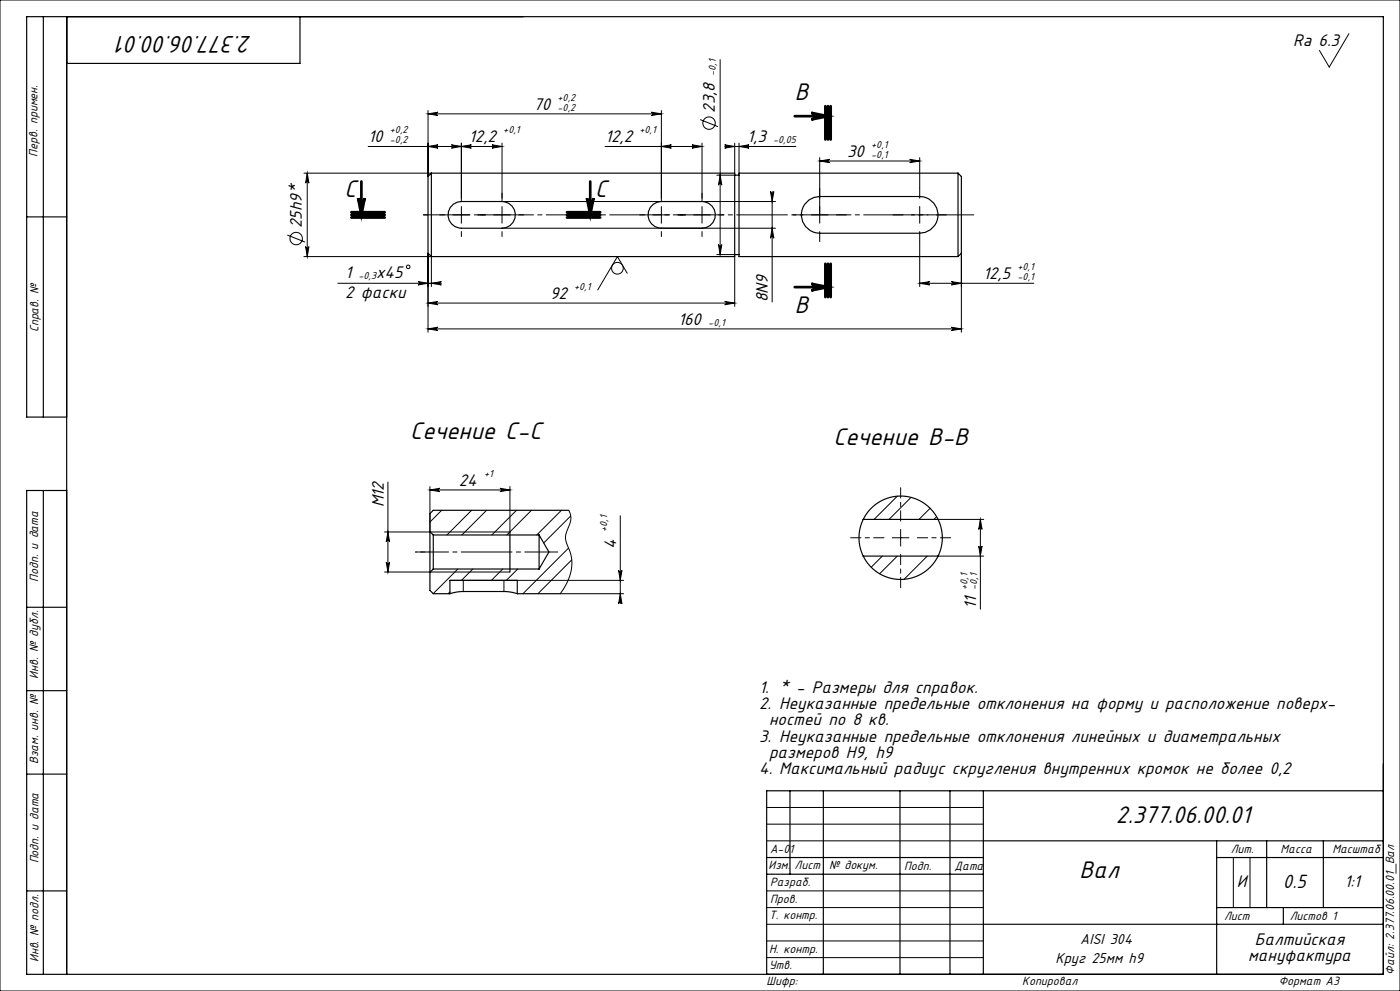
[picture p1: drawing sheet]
<svg xmlns="http://www.w3.org/2000/svg" width="420mm" height="297mm" viewBox="0 0 420 297" stroke-linecap="round" stroke-linejoin="round" font-family="sans-serif">
<g fill="none" stroke="#000" stroke-width=".3">
<path d="M0 0h420v297h-420zM216 17.9v58.4M404.7 10.1l-5.9 10-3-5M128.4 34.1l3-.5a.5 .5 0 0 0-.5 .5 .5 .5 0 0 0 .5 .5zM128.4 33.1v19.8M128.4 34.1h70M195.4 33.6l3 .5-3 .5a.5 .5 0 0 0 .5-.5 .5 .5 0 0 0-.5-.5zM198.4 33.1v27.3M210.1 35.8l5.3 2.2M91.2 51.9h38.2M92.2 51.9l.5 3a.5 .5 0 0 0-.5-.5 .5 .5 0 0 0-.5 .5zM92.2 51.9v25"/>
<path d="M110.4 43.9h40.2M128.4 43.9l3-.5a.5 .5 0 0 0-.5 .5 .5 .5 0 0 0 .5 .5zM135.4 43.4l3 .5-3 .5a.5 .5 0 0 0 .5-.5 .5 .5 0 0 0-.5-.5zM138.4 43.9l3-.5a.5 .5 0 0 0-.5 .5 .5 .5 0 0 0 .5 .5zM138.4 42.9v17.5M147.6 43.4l3 .5-3 .5a.5 .5 0 0 0 .5-.5 .5 .5 0 0 0-.5-.5zM150.6 42.9v17.5h82M181.5 43.9h29.1M198.4 43.9l3-.5a.5 .5 0 0 0-.5 .5 .5 .5 0 0 0 .5 .5zM207.6 43.4l3 .5-3 .5a.5 .5 0 0 0 .5-.5 .5 .5 0 0 0-.5-.5zM210.6 42.9v17.5M215 52.5h5.4"/>
<path d="M216 52.5l.5 3a.5 .5 0 0 0-.5-.5 .5 .5 0 0 0-.5 .5zM217.4 43.4l3 .5-3 .5a.5 .5 0 0 0 .5-.5 .5 .5 0 0 0-.5-.5zM217.4 43.9h21.4M220.4 42.9v9M221.7 42.9v9M221.7 43.9l3-.5a.5 .5 0 0 0-.5 .5 .5 .5 0 0 0 .5 .5zM231.1 57.4a.5 .5 0 0 0 .5 .5 .5 .5 0 0 0 .5-.5l-.5 3zM231.6 57.4v33.1M245.9 48.3l3-.5a.5 .5 0 0 0-.5 .5 .5 .5 0 0 0 .5 .5zM245.9 47.3v17.1M245.9 48.3h30M272.9 47.8l3 .5-3 .5a.5 .5 0 0 0 .5-.5 .5 .5 0 0 0-.5-.5z"/>
<path d="M275.9 47.3v9.1M86.2 70.4l5.3 2.2M91.2 76.9h38.2v9M91.7 73.9a.5 .5 0 0 0 .5 .5 .5 .5 0 0 0 .5-.5l-.5 3zM128.4 75.9v23.7M135.9 64.4h5M138.4 61.9v5M150.6 68.4h82M195.9 64.4h5M198.4 61.9v5M215 76.3h5.4M215.5 73.3a.5 .5 0 0 0 .5 .5 .5 .5 0 0 0 .5-.5l-.5 3z"/>
<path d="M220.4 76.9v14.9M231.6 68.4l.5 3a.5 .5 0 0 0-.5-.5 .5 .5 0 0 0-.5 .5zM273.4 64.4h5M275.9 72.4v13.5M275.9 61.9v5M288.4 75.9v23.7M101.3 84.9h31.1M125.4 84.4l3 .5-3 .5a.5 .5 0 0 0 .5-.5 .5 .5 0 0 0-.5-.5zM128.4 98.6h160M128.4 98.6l3-.5a.5 .5 0 0 0-.5 .5 .5 .5 0 0 0 .5 .5zM128.4 90.8l3-.5a.5 .5 0 0 0-.5 .5 .5 .5 0 0 0 .5 .5zM128.4 90.8h92"/>
<path d="M129.4 84.9l3-.5a.5 .5 0 0 0-.5 .5 .5 .5 0 0 0 .5 .5zM188.2 81.9l-3-5-5.9 10M217.4 90.3l3 .5-3 .5a.5 .5 0 0 0 .5-.5 .5 .5 0 0 0-.5-.5zM275.9 84.9h34.2M275.9 84.9l3-.5a.5 .5 0 0 0-.5 .5 .5 .5 0 0 0 .5 .5zM285.4 98.1l3 .5-3 .5a.5 .5 0 0 0 .5-.5 .5 .5 0 0 0-.5-.5zM285.4 84.4l3 .5-3 .5a.5 .5 0 0 0 .5-.5 .5 .5 0 0 0-.5-.5zM116.4 159.4l.5 3a.5 .5 0 0 0-.5-.4 .5 .5 0 0 0-.5 .4zM116.4 144.5v26.9M129 146.8l3-.5a.5 .5 0 0 0-.5 .5 .5 .5 0 0 0 .5 .5zM129 145.8v13.6h-13.6M129 146.8h24"/>
<path d="M132.5 152.9l-3.5 3.6M141.5 152.9l-7.4 7.4M146 152.9l-7.4 7.4M150 146.3l3 .5-3 .5a.5 .5 0 0 0 .5-.5 .5 .5 0 0 0-.5-.5zM153 145.8v13.6h-23.9M155 152.9l-7.4 7.4M159.4 152.9l-7.4 7.4M168.4 152.9l-7.4 7.4M170.6 152.9l.6 1.5v1.3l-1.4 4.1-.1 1.5 1.6 5.3 .2 3.3-.4 1.9-.7 2.1-2.3 4h19M171.2 154.6l-8.1 8.1M186.1 154.6v26.3M269.2 148.7l-7 7"/>
<path d="M270.2 158.7v5M273.3 149.1l-6.6 6.6M279 152.3l-3.3 3.4M281 154.9l-.8 .8M281.4 155.7h13.7M294.1 155.7v26.9M294.1 155.7l.5 3a.5 .5 0 0 0-.5-.5 .5 .5 0 0 0-.5 .5zM115.4 171.4h13.6M115.9 168.4a.5 .5 0 0 0 .5 .5 .5 .5 0 0 0 .5-.5l-.5 3zM129.1 171.4h23.9M135 173.9h52.1M135 177.4l-.6 .5"/>
<path d="M137.4 170.5l-7.4 7.4M139 173.9v3.4M141.8 170.5l-3.4 3.4M150.8 170.5l-3.4 3.4M151.2 173.9v3.4M155.3 170.5l-3.4 3.4M170.6 164.3l-13.7 13.6M171.5 167.8l-10.1 10.1M185.6 170.9a.5 .5 0 0 0 .5 .5 .5 .5 0 0 0 .5-.5l-.5 3zM186.1 177.9l.5 3a.5 .5 0 0 0-.5-.4 .5 .5 0 0 0-.5 .4zM264.7 166.7l-3.3 3.3M267.7 161.2h5"/>
<path d="M269.2 166.7l-5.3 5.3M278.2 166.7l-7 6.9M281.4 166.7h13.7M293.6 163.7a.5 .5 0 0 0 .5 .4 .5 .5 0 0 0 .5-.4l-.5 3zM230 242h65M230 247h65M230 252h65M370 257v15M375 257v15M230 277h65M230 272h65M230 267h65"/>
<path d="M230 287h65M230 282h65"/>
<circle cx="212.7" cy="36.9" r="1.86"/>
<circle cx="88.9" cy="71.5" r="1.86"/>
<circle cx="122.5" cy="80" r=".53"/>
<circle cx="185.2" cy="80.4" r="1.75"/>
</g>
<g fill="none" stroke="#000" stroke-width=".35">
<path d="M13 5v120M20 5v287M90 5v14h-70M129.4 51.9l-1 1v23l1 1M129.4 51.9v25M129.4 51.9h91v25h-91M220.4 52.5h1.3M242.7 60l1.5-.8 1.7-.3h30a5.5 5.5 0 0 1 5.5 5.5 5.5 5.5 0 0 1-5.5 5.5h-30a5.5 5.5 0 0 1-5.2-3.8 5.5 5.5 0 0 1 2-6.1zM287.4 51.9v25M287.4 51.9h-65.7v25h65.7M287.4 51.9l1 1v23l-1 1M8 65h12"/>
<path d="M136 61.2l1.1-.6 1.3-.2h12.2a4 4 0 0 1 4 4 4 4 0 0 1-4 4h-12.2a4 4 0 0 1-3.8-2.7 4 4 0 0 1 1.4-4.5zM196 61.2l1.1-.6 1.3-.2h12.2a4 4 0 0 1 4 4 4 4 0 0 1-4 4h-12.2a4 4 0 0 1-3.8-2.7 4 4 0 0 1 1.4-4.5zM220.4 76.3h1.3M20 125h-12v-120h407v287h-407v-145h12M13 147v145M129 159.3v12.2M129 159.3l1 1M153 159.4v12M170.6 152.9h-40.6l-1 1v5.4M259 155.7a12.5 12.5 0 0 1 11.2-7 12.5 12.5 0 0 1 11.2 7M259 155.7a12.5 12.5 0 0 0 0 11M259 155.7h22.4"/>
<path d="M281.4 155.7a12.5 12.5 0 0 1 0 11M129 171.5v5.4l1 1h5M130 160.3v10.2M130 170.5l-1 1M130 170.5h31.7M130 160.3h31.7M135 177.9l2.1-.5 1.9-.1h12.8l3.4 .6M135 177.9v-4h20.2v4M155.2 177.9h12.9M161.7 160.3v10.2M161.7 160.3l3 5.1-3 5.1M259 166.7a12.5 12.5 0 0 0 11.2 7 12.5 12.5 0 0 0 11.2-7"/>
<path d="M259 166.7h22.4M8 182h12M8 207h12M8 232h12M237 237v25M247 237v55M270 237v55M285 237v55M295 237v55M415 237h-185v55M230 257h65M295 252h120"/>
<path d="M365 252v40M365 257h50M380 252v20M397 252v20M8 267h12M230 262h65M295 277h120M365 272h50M385 272v5"/>
</g>
<path d="M243.4 33.8l5 1-5 1a1 1 0 0 0 1-1 1 1 0 0 0-1-1zM107.4 59.4a1 1 0 0 0 1 .9 1 1 0 0 0 1-.9l-1 5zM176.1 59.4a1 1 0 0 0 1 .9 1 1 0 0 0 1-.9l-1 5zM243.4 85l5 1-5 1a1 1 0 0 0 1-1 1 1 0 0 0-1-1z" fill="none" stroke="#000" stroke-width=".8" stroke-linecap="butt"/>
<path d="M270.2 156.2v-10M265.2 161.2h-10M270.2 166.2v10M275.2 161.2h10" fill="none" stroke="#000" stroke-width=".3" stroke-dasharray="15.2 1.3 1.3 1.3" stroke-dashoffset="12.1"/>
<g fill="none" stroke="#000" stroke-width=".3" stroke-dasharray="15.2 1.3 1.3 1.3">
<path d="M138.4 59.4v-1.5M150.6 59.4v-1.5M198.4 59.4v-1.5M210.6 59.4v-1.5M245.9 59.4v-3M275.9 59.4v-3M128.4 64.4h-1.4M133.4 64.4h-1.5M138.4 69.4v1.5M143.4 64.4h1.5M143.4 64.4h2.2M145.6 64.4h-1.5"/>
<path d="M150.6 64.4v-2.5M150.6 64.4h-2.5M150.6 64.4v2.5M150.6 64.4h2.5M150.6 69.4v1.5M155.6 64.4h1.5M193.4 64.4h-1.5M198.4 69.4v1.5M203.4 64.4h1.5M203.4 64.4h2.2M205.6 64.4h-1.5M210.6 64.4v-2.5"/>
<path d="M210.6 64.4h-2.5M210.6 64.4v2.5M210.6 64.4h2.5M210.6 69.4v1.5M215.6 64.4h1.5M240.9 64.4h-3M245.9 64.4h-2.5M245.9 64.4v2.5M245.9 64.4h2.5M245.9 64.4v-2.5M245.9 69.4v3M250.9 64.4h3"/>
<path d="M270.9 64.4h-3M275.9 69.4v3M280.9 64.4h3"/>
</g>
<g fill="none" stroke="#000" stroke-width=".8">
<path d="M238.4 34.8h10M247.6 31.8v10M248.4 31.8v10M249.2 31.8v10M108.4 54.4v10M177.1 54.4v10M105.4 64.4h10M105.4 63.6h10M105.4 65.2h10M170.1 64.4h10M170.1 63.6h10M170.1 65.2h10"/>
<path d="M247.6 79v10M248.4 79v10M249.2 79v10zM238.4 86h10"/>
</g>
<path d="M127 64.4h165.1" fill="none" stroke="#000" stroke-width=".3" stroke-dasharray="15.2 1.3 1.3 1.3" stroke-dashoffset="1.3"/>
<path d="M129 165.4h-4.3" fill="none" stroke="#000" stroke-width=".3" stroke-dasharray="15.2 1.3 1.3 1.3" stroke-dashoffset="15"/>
<path d="M124.7 165.4h42.6" fill="none" stroke="#000" stroke-width=".3" stroke-dasharray="15.2 1.3 1.3 1.3" stroke-dashoffset="5.3"/>
<g fill="#000">
<path d="M243.4 33.8l5 1-5 1a1 1 0 0 0 1-1 1 1 0 0 0-1-1zM243.4 85l5 1-5 1a1 1 0 0 0 1-1 1 1 0 0 0-1-1z"/>
<path d="M176.1 59.4a1 1 0 0 0 1 .9 1 1 0 0 0 1-.9l-1 5zM107.4 59.4a1 1 0 0 0 1 .9 1 1 0 0 0 1-.9l-1 5z"/>
<path d="M231.1 57.4a.5 .5 0 0 0 .5 .5 .5 .5 0 0 0 .5-.5l-.5 3zM231.6 68.4l.5 3a.5 .5 0 0 0-.5-.5 .5 .5 0 0 0-.5 .5zM116.4 159.4l.5 3a.5 .5 0 0 0-.5-.4 .5 .5 0 0 0-.5 .4zM115.9 168.4a.5 .5 0 0 0 .5 .5 .5 .5 0 0 0 .5-.5l-.5 3z"/>
<path d="M91.7 73.9a.5 .5 0 0 0 .5 .5 .5 .5 0 0 0 .5-.5l-.5 3zM92.2 51.9l.5 3a.5 .5 0 0 0-.5-.5 .5 .5 0 0 0-.5 .5zM215.5 73.3a.5 .5 0 0 0 .5 .5 .5 .5 0 0 0 .5-.5l-.5 3zM216 52.5l.5 3a.5 .5 0 0 0-.5-.5 .5 .5 0 0 0-.5 .5z"/>
<path d="M125.4 84.4l3 .5-3 .5a.5 .5 0 0 0 .5-.5 .5 .5 0 0 0-.5-.5zM129.4 84.9l3-.5a.5 .5 0 0 0-.5 .5 .5 .5 0 0 0 .5 .5zM128.4 98.6l3-.5a.5 .5 0 0 0-.5 .5 .5 .5 0 0 0 .5 .5zM285.4 98.1l3 .5-3 .5a.5 .5 0 0 0 .5-.5 .5 .5 0 0 0-.5-.5zM217.4 43.4l3 .5-3 .5a.5 .5 0 0 0 .5-.5 .5 .5 0 0 0-.5-.5zM221.7 43.9l3-.5a.5 .5 0 0 0-.5 .5 .5 .5 0 0 0 .5 .5zM245.9 48.3l3-.5a.5 .5 0 0 0-.5 .5 .5 .5 0 0 0 .5 .5zM272.9 47.8l3 .5-3 .5a.5 .5 0 0 0 .5-.5 .5 .5 0 0 0-.5-.5zM275.9 84.9l3-.5a.5 .5 0 0 0-.5 .5 .5 .5 0 0 0 .5 .5zM285.4 84.4l3 .5-3 .5a.5 .5 0 0 0 .5-.5 .5 .5 0 0 0-.5-.5zM129 146.8l3-.5a.5 .5 0 0 0-.5 .5 .5 .5 0 0 0 .5 .5zM150 146.3l3 .5-3 .5a.5 .5 0 0 0 .5-.5 .5 .5 0 0 0-.5-.5z"/>
<path d="M217.4 90.3l3 .5-3 .5a.5 .5 0 0 0 .5-.5 .5 .5 0 0 0-.5-.5zM128.4 90.8l3-.5a.5 .5 0 0 0-.5 .5 .5 .5 0 0 0 .5 .5zM135.4 43.4l3 .5-3 .5a.5 .5 0 0 0 .5-.5 .5 .5 0 0 0-.5-.5zM128.4 43.9l3-.5a.5 .5 0 0 0-.5 .5 .5 .5 0 0 0 .5 .5zM147.6 43.4l3 .5-3 .5a.5 .5 0 0 0 .5-.5 .5 .5 0 0 0-.5-.5zM138.4 43.9l3-.5a.5 .5 0 0 0-.5 .5 .5 .5 0 0 0 .5 .5zM195.4 33.6l3 .5-3 .5a.5 .5 0 0 0 .5-.5 .5 .5 0 0 0-.5-.5zM128.4 34.1l3-.5a.5 .5 0 0 0-.5 .5 .5 .5 0 0 0 .5 .5zM207.6 43.4l3 .5-3 .5a.5 .5 0 0 0 .5-.5 .5 .5 0 0 0-.5-.5zM198.4 43.9l3-.5a.5 .5 0 0 0-.5 .5 .5 .5 0 0 0 .5 .5z"/>
<path d="M294.1 155.7l.5 3a.5 .5 0 0 0-.5-.5 .5 .5 0 0 0-.5 .5zM293.6 163.7a.5 .5 0 0 0 .5 .4 .5 .5 0 0 0 .5-.4l-.5 3z"/>
<path d="M185.6 170.9a.5 .5 0 0 0 .5 .5 .5 .5 0 0 0 .5-.5l-.5 3zM186.1 177.9l.5 3a.5 .5 0 0 0-.5-.4 .5 .5 0 0 0-.5 .4z"/>
</g>
<g font-size="8">
<text x="75.6" y="10.7" transform="rotate(-180 75.6 10.7)">2.377.06.00.01</text>
<text x="238.4" y="30">B</text>
<text x="103.3" y="59.1">C</text>
<text x="178.5" y="59.1">C</text>
<text x="238.4" y="93.9">B</text>
<text x="123.1" y="131.6">Сечение C-C</text>
<text x="250" y="133.4">Сечение B-B</text>
<text x="334.8" y="246.6">2.377.06.00.01</text>
<text x="323.9" y="263.1">Вал</text>
</g>
<text font-size="6.4" x="384.9" y="266">0.5</text>
<g font-size="5.6">
<text x="388" y="13.8">Ra 6.3</text>
<text x="160" y="32.9">70</text>
<text x="214.4" y="33.8" transform="rotate(-90 214.4 33.8)">23,8</text>
<text x="110.4" y="42.6">10</text>
<text x="140.7" y="42.6">12,2</text>
<text x="181.5" y="42.6">12,2</text>
<text x="224.1" y="42.6">1,3</text>
<text x="254.1" y="47">30</text>
<text x="90.6" y="68.4" transform="rotate(-90 90.6 68.4)">25h9*</text>
<text x="103.5" y="83.3">1</text>
<text x="112.8" y="83.3">x45</text>
<text x="294.9" y="83.6">12,5</text>
<text x="103.6" y="89.2">2 фаски</text>
<text x="165" y="89.6">92</text>
<text x="230.4" y="90.5" transform="rotate(-90 230.4 90.5)">8N9</text>
<text x="203.4" y="97.3">160</text>
<text x="137.7" y="145.6">24</text>
<text x="115.1" y="152.1" transform="rotate(-90 115.1 152.1)">M12</text>
<text x="184.8" y="164.5" transform="rotate(-90 184.8 164.5)">4</text>
<text x="292.9" y="182.6" transform="rotate(-90 292.9 182.6)">11</text>
<text x="227.8" y="207.6">1. * - Размеры для справок.</text>
<text x="227.8" y="212.5">2. Неуказанные предельные отклонения на форму и расположение поверх-</text>
<text x="230.8" y="217.4">ностей по 8 кв.</text>
<text x="227.7" y="222.3">3. Неуказанные предельные отклонения линейных и диаметральных</text>
<text x="230.7" y="227.2">размеров Н9, h9</text>
<text x="227.7" y="232.1">4. Максимальный радиус скругления внутренних кромок не более 0,2</text>
<text x="371.1" y="265.7">И</text>
<text x="403.4" y="265.8">1:1</text>
<text x="376.5" y="283.2">Балтийская</text>
<text x="374.5" y="288.1">мануфактура</text>
</g>
<g font-size="4.8">
<text x="324.1" y="283">AISI 304</text>
<text x="316.6" y="288.6">Круг 25мм h9</text>
</g>
<g font-size="4">
<text x="11.3" y="46.9" transform="rotate(-90 11.3 46.9)">Перв. примен.</text>
<text x="11.5" y="99.6" transform="rotate(-90 11.5 99.6)">Справ. №</text>
<text x="11.4" y="174.4" transform="rotate(-90 11.4 174.4)">Подп. и дата</text>
<text x="11.5" y="203.4" transform="rotate(-90 11.5 203.4)">Инв. № дубл.</text>
<text x="11.5" y="229" transform="rotate(-90 11.5 229)">Взам. инв. №</text>
<text x="231" y="255.5">А-01</text>
<text x="369.2" y="255.6">Лит.</text>
<text x="384.2" y="255.6">Масса</text>
<text x="399.7" y="255.6">Масштаб</text>
<text x="11.5" y="258.8" transform="rotate(-90 11.5 258.8)">Подп. и дата</text>
<text x="230.6" y="260.5">Изм.</text>
<text x="238.4" y="260.5">Лист</text>
<text x="248.7" y="260.5">№ докум.</text>
<text x="271.3" y="260.6">Подп.</text>
<text x="286.4" y="260.6">Дата</text>
<text x="231" y="265.6">Разраб.</text>
<text x="230.7" y="275.4">Т. контр.</text>
<text x="231" y="270.8">Пров.</text>
<text x="367.2" y="275.6">Лист</text>
<text x="386.9" y="275.6">Листов 1</text>
<text x="230.7" y="285.6">Н. контр.</text>
<text x="11.5" y="288.4" transform="rotate(-90 11.5 288.4)">Инв. № подл.</text>
<text x="230.7" y="290.4">Утв.</text>
<text x="418.3" y="292.1" transform="rotate(-90 418.3 292.1)">Файл: 2.377.06.00.01_Вал</text>
<text x="230" y="295.3">Шифр:</text>
<text x="306.7" y="295.3">Копировал</text>
<text x="383.6" y="295.1">Формат A3</text>
</g>
<g font-size="3.4">
<text x="214.7" y="22.8" transform="rotate(-90 214.7 22.8)">-0,1</text>
<text x="167.3" y="30.2">+0,2</text>
<text x="167.3" y="33.2">-0,2</text>
<text x="117" y="40">+0,2</text>
<text x="151" y="40">+0,1</text>
<text x="191.8" y="40">+0,1</text>
<text x="117" y="42.9">-0,2</text>
<text x="231.9" y="42.9">-0,05</text>
<text x="261.4" y="44.4">+0,1</text>
<text x="261.4" y="47.3">-0,1</text>
<text x="107.5" y="83.6">-0,3</text>
<text x="305.3" y="81">+0,1</text>
<text x="305.3" y="83.9">-0,1</text>
<text x="172.3" y="86.9">+0,1</text>
<text x="212.5" y="97.6">-0,1</text>
<text x="145.3" y="142.9">+1</text>
<text x="182.2" y="159.5" transform="rotate(-90 182.2 159.5)">+0,1</text>
<text x="290.2" y="176.8" transform="rotate(-90 290.2 176.8)">+0,1</text>
<text x="293.1" y="176.8" transform="rotate(-90 293.1 176.8)">-0,1</text>
</g>
</svg>
